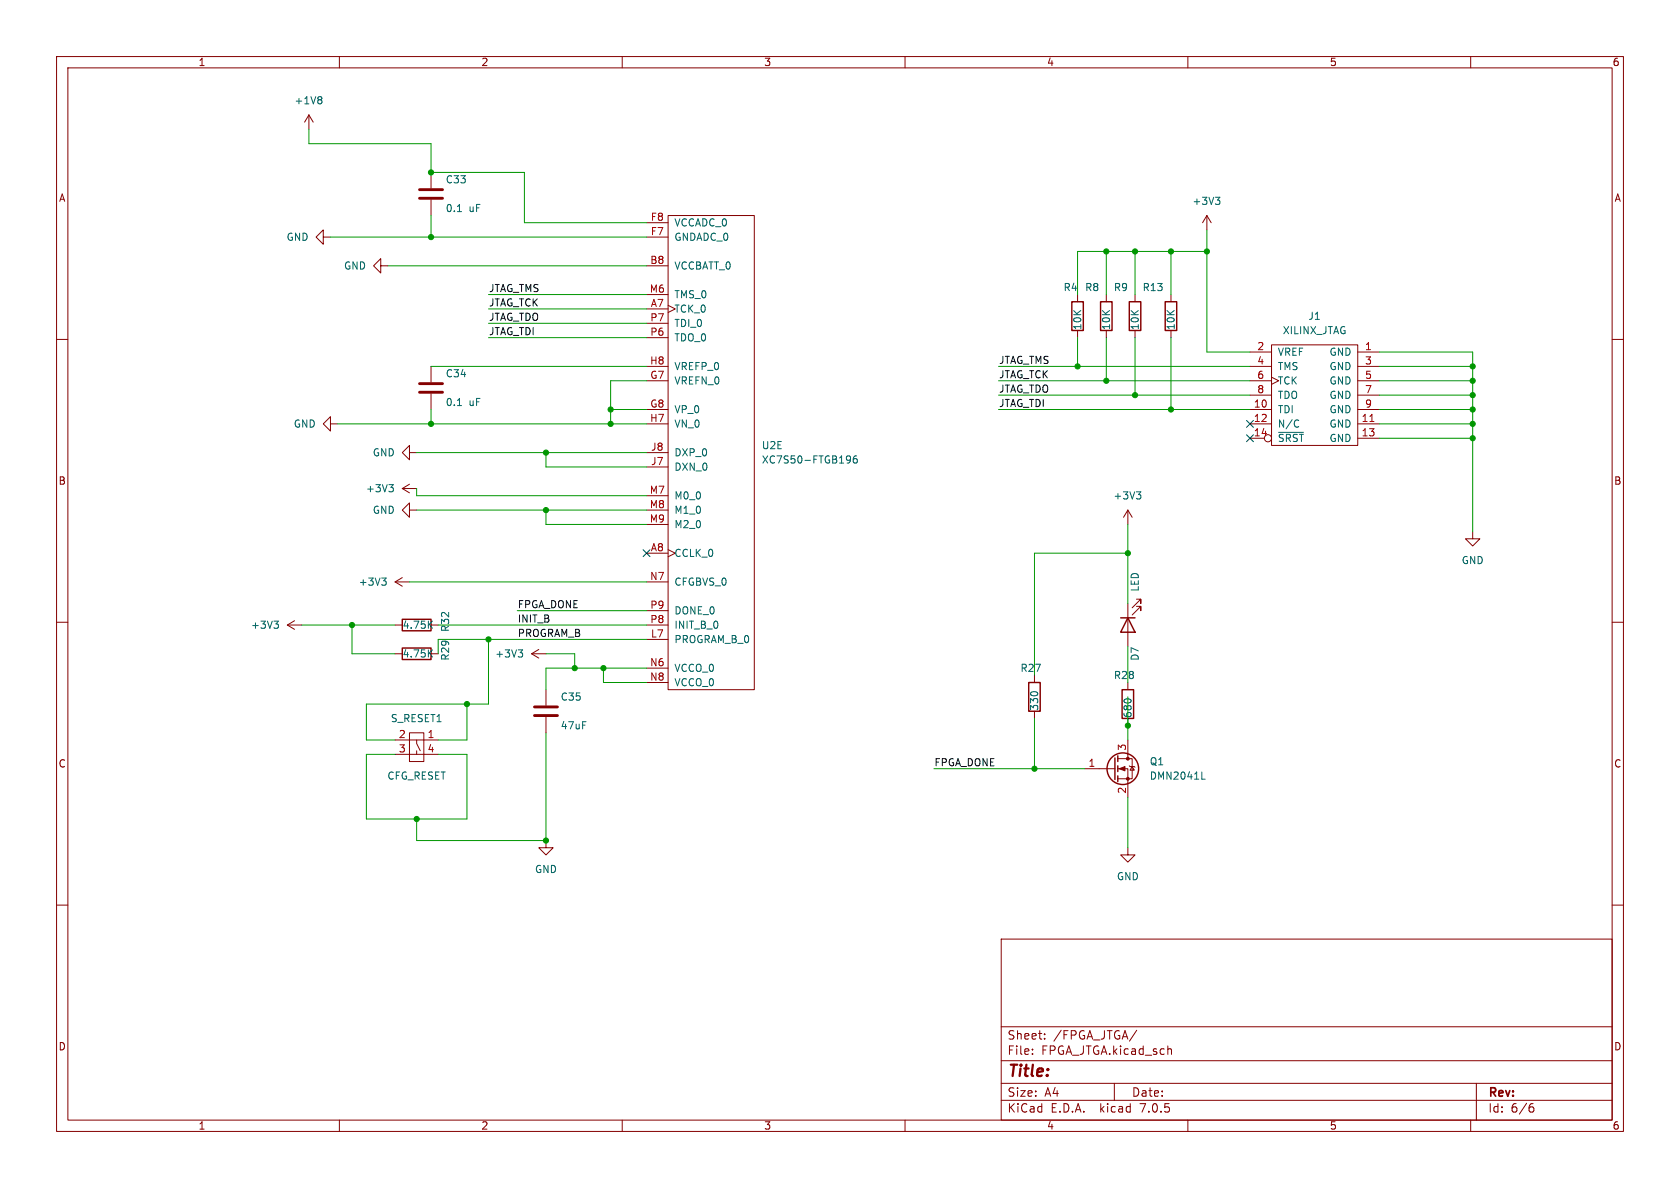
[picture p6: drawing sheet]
<svg xmlns="http://www.w3.org/2000/svg" width="297mm" height="210mm" viewBox="0 0 297 210" stroke-linecap="round" stroke-linejoin="round" font-family="sans-serif">
<g fill="none" stroke="#840000" stroke-width=".18">
<path d="M10 10h277v190h-277zM12 12h273v186h-273zM60 10v2M110 10v2M160 10v2M210 10v2M260 10v2M54.6 20.3l-.8 1.3M54.6 20.3v2.6M54.6 20.3l.8 1.3M76.2 30.5v2.8M76.2 35.3v2.8"/>
<path d="M114.3 39.4h3.8M118.1 38.1h15.2v83.8h-15.2zM213.4 38.1l-.8 1.3M213.4 38.1v2.5M213.4 38.1l.7 1.3M10 60h2M57.1 41.9v-1.3l-1.2 1.3 1.2 1.3v-1.3h1.3M67.3 47v-1.3l-1.3 1.3 1.3 1.3v-1.3h1.3M114.3 54.6h3.8M114.3 47h3.8M114.3 41.9h3.8M114.3 52.1h3.8"/>
<path d="M114.3 59.7h3.8M114.3 57.2h3.8M118.1 54l1.3 .6-1.3 .6M190.5 52.1v1.2M190.5 58.4v1.3M195.6 52.1v1.2M195.6 58.4v1.3M200.7 52.1v1.2M200.7 58.4v1.3M207 52.1v1.2M207 58.4v1.3M285 60h2"/>
<path d="M58.4 74.9v-1.2l-1.3 1.2 1.3 1.3v-1.3h1.3M76.2 64.8v2.8M76.2 69.6v2.8M114.3 72.4h3.8M114.3 74.9h3.8M114.3 64.8h3.8M114.3 67.3h3.8M221 62.2h3.8M221 72.4h3.8M221 74.9h3.8M221 77.5h2.5M221 64.8h3.8"/>
<path d="M221 67.3h3.8M221 69.9h3.8M224.8 61h15.2v17.7h-15.2zM224.8 66.7l1.3 .6-1.3 .6M240 62.2h3.8M240 72.4h3.8M240 74.9h3.8M240 77.5h3.8M240 64.8h3.8M240 67.3h3.8M240 69.9h3.8M71.1 86.4l1.3 .7"/>
<path d="M71.1 86.4h2.6M72.4 90.2v-1.3l-1.3 1.3 1.3 1.2v-1.2h1.3M72.4 80v-1.3l-1.3 1.3 1.3 1.3v-1.3h1.3M72.4 85.6l-1.3 .8M114.3 97.8h3.8M114.3 82.6h3.8M114.3 80h3.8M114.3 87.6h3.8M114.3 90.2h3.8M114.3 92.7h3.8M118.1 97.2l1.3 .6-1.3 .6M199.4 90.2l-.8 1.2"/>
<path d="M199.4 90.2v2.5M199.4 90.2l.8 1.2M260.3 94v1.3h1.3l-1.3 1.2-1.2-1.2h1.2M10 110h2M50.8 110.5h2.5M50.8 110.5l1.3 .8M52.1 109.7l-1.3 .8M69.8 115.6h1.3M69.8 110.5h1.3M69.8 102.9l1.3 .7M69.8 102.9h2.6M71.1 102.1l-1.3 .8"/>
<path d="M76.2 115.6h1.3M76.2 110.5h1.3M94 115.6l1.2 .7M94 115.6h2.5M95.2 114.8l-1.2 .8M114.3 110.5h3.8M114.3 102.9h3.8M114.3 113h3.8M114.3 118.1h3.8M114.3 108h3.8M182.9 119.4v1.3M199.4 106.7v7.6"/>
<path d="M200.9 105.9h.8v.8v-.8l-1.5 1.5M200.9 107.2h.8v.8v-.8l-1.5 1.5M285 110h2M69.8 130.8h7.7M69.8 133.4h7.7M72.4 129.5h2.5v5.1h-2.5zM73.7 130.8v.6l.6 1.3M73.7 132.7v.7M96.5 121.9v2.8M96.5 126.7v2.8M114.3 120.7h3.8M182.9 125.7v1.3"/>
<path d="M191.8 135.9h5.3M197.6 135.9h1.8v5.1M197.6 134.1h2.6v3.6h-2.6M199.4 120.7v1.2M199.4 127v1.3M199.4 130.8v3.3M199.6 135.4l.2 .1h.7l.2 .1M200.2 135.5l.3 .6h-.7zM10 160h2M96.5 148.6v1.3h1.3l-1.3 1.2-1.3-1.2h1.3M199.4 149.9v1.2h1.3l-1.3 1.3-1.3-1.3h1.3M285 160h2"/>
<path d="M177 166h108v32h-108zM60 198v2M110 198v2M160 198v2M177 194.5h108M177 191.5h108M177 187.5h108M177 181.5h108M182.5 186.3v.1M182.5 185.5v.1M184.7 183.6v.1M184.7 182.8v.1"/>
<path d="M197 191.5v3M201 182.1l-1.3 2M206.5 185.5h.5l.1 .9M210 198v2M260 198v2M261 191.5v6.5M270.5 195.7h.4l.3 .3-.2 .5h-.5M271 195.1l-.5 .1"/>
<circle cx="224.2" cy="77.5" r=".63"/>
</g>
<path d="M74.2 35.1h4M74.2 33.5h4M74.2 69.3h4M74.2 67.8h4M94.5 126.5h4.1M94.5 125h4.1" fill="none" stroke="#840000" stroke-width=".51"/>
<g fill="none" stroke="#006464" stroke-width=".18">
<path d="M56.7 17.1l.2 .2-.2 .3 .2 .3v.2l-.2 .3M80.9 37.4h.7M214.9 34.9h.8l-.5 .5M215.4 35.4l.3 .2v.3l-.3 .2M80.9 71.7h.7M226 76.4h4.4M229.4 74.2l.2 .2M229.6 75.4l-.2 .1M68.8 85.7h.7l-.4 .5M69.3 86.2l.2 .2v.3l-.2 .2M149.9 80.6l.4 .1a.84 .84 0 0 1-.3 1.2M150.4 81.1l-.2 .2-.3 .1"/>
<path d="M151.4 80.6l-.3 .1a.85 .85 0 0 0 0 1.2l.4-.2 .1-.4-.3-.2h-.3l-.2 .2M200.9 86.9h.8l-.4 .5M201.4 87.4l.3 .3v.3l-.3 .2M48.4 109.8h.8l-.4 .5M49 110.3l.2 .2v.3l-.2 .3M67.5 102.2h.8l-.5 .5M68 102.7l.3 .2v.3l-.3 .2M75.9 110.3l.6 .8M75.9 115.4l.6 .7M76.5 109.8l-.8 .7M76.5 114.9l-.8 .7M91.6 114.9h.8l-.4 .5"/>
<path d="M92.2 115.4l.2 .2v.3l-.2 .2M212.5 137.7h.6"/>
</g>
<g fill="none" stroke="#840000" stroke-width=".25">
<path d="M189.5 53.3h2v5.1h-2zM194.6 53.3h2v5.1h-2zM199.6 53.3h2.1v5.1h-2.1zM206 53.3h2v5.1h-2zM71.1 109.5h5.1v2h-5.1zM71.1 114.6h5.1v2h-5.1zM198.1 109.2h2.6M199.4 109.2l1.3 2.6h-2.6zM181.9 120.7h2v5h-2zM197.1 134v3.8M197.6 133.6v1M197.6 135.4v1"/>
<path d="M197.6 137.2v1M198.4 121.9h2v5.1h-2z"/>
<circle cx="198.5" cy="135.9" r="2.79"/>
</g>
<path d="M242.2 74.5h.7" fill="none" stroke="#a90000" stroke-width=".18"/>
<g fill="#840000" stroke="#840000" stroke-width=".18">
<path d="M197.9 135.9l1-.4v.8z"/>
<circle cx="199.4" cy="137.7" r=".25"/>
<circle cx="199.4" cy="134.1" r=".25"/>
</g>
<g fill="none" stroke="#009600" stroke-width=".18">
<path d="M54.6 22.9v2.5h21.6v5.1h16.5v8.9h21.6M76.2 38.1v3.8M58.4 41.9h55.9M68.6 47h45.7M86.4 52.1h27.9M86.4 54.6h27.9M86.4 57.2h27.9M86.4 59.7h27.9M190.5 59.7v5.1M195.6 44.5v7.6M195.6 59.7v7.6M200.7 44.5v7.6"/>
<path d="M200.7 59.7v10.2M207 44.5v7.6M207 59.7v12.7M213.4 40.6v21.6h7.6M213.4 44.5h-22.9v7.6M59.7 74.9h54.6M76.2 64.8h38.1M76.2 72.4v2.5M107.9 72.4h6.4M114.3 67.3h-6.4v7.6M176.5 64.8h44.5M176.5 72.4h44.5"/>
<path d="M176.5 67.3h44.5M176.5 69.9h44.5M243.8 62.2h16.5v31.8M243.8 64.8h16.5M243.8 72.4h16.5M243.8 74.9h16.5M243.8 77.5h16.5M243.8 67.3h16.5M243.8 69.9h16.5M73.7 90.2h40.6M73.7 86.4v1.2h40.6M73.7 80h40.6"/>
<path d="M96.5 80v2.6h17.8M96.5 90.2v2.5h17.8M199.4 92.7v14M199.4 97.8h-16.5v21.6M53.3 110.5h16.5M62.2 110.5v5.1h7.6M72.4 102.9h41.9M77.5 110.5h36.8M86.4 113v11.5h-21.6v6.3h5M91.4 108h22.9M96.5 115.6h5.1v2.5M106.7 118.1v2.6h7.6"/>
<path d="M114.3 113h-36.8v2.6M114.3 118.1h-17.8v3.8M199.4 114.3v6.4M69.8 133.4h-5v11.4h17.7v-11.4h-5M82.5 124.5v6.3h-5M96.5 129.5v19.1h-22.8v-3.8M165.1 135.9h26.7M182.9 127v8.9M199.4 123.2v7.6M199.4 141v8.9"/>
</g>
<path d="M220.4 74.3l1.2 1.2M220.4 76.9l1.2 1.2M221.6 74.3l-1.2 1.2M221.6 76.9l-1.2 1.2M113.7 97.2l1.2 1.2M114.9 97.2l-1.2 1.2" fill="none" stroke="#000084" stroke-width=".18"/>
<g fill="#009600" stroke="#009600" stroke-width=".18">
<circle cx="190.5" cy="64.8" r=".46"/>
<circle cx="195.6" cy="67.3" r=".46"/>
<circle cx="199.4" cy="97.8" r=".46"/>
<circle cx="260.3" cy="72.4" r=".46"/>
<circle cx="260.3" cy="67.3" r=".46"/>
<circle cx="260.3" cy="69.9" r=".46"/>
<circle cx="260.3" cy="64.8" r=".46"/>
<circle cx="260.3" cy="74.9" r=".46"/>
<circle cx="260.3" cy="77.5" r=".46"/>
<circle cx="207" cy="72.4" r=".46"/>
<circle cx="182.9" cy="135.9" r=".46"/>
<circle cx="199.4" cy="128.3" r=".46"/>
<circle cx="107.9" cy="72.4" r=".46"/>
<circle cx="76.2" cy="41.9" r=".46"/>
<circle cx="76.2" cy="30.5" r=".46"/>
<circle cx="76.2" cy="74.9" r=".46"/>
<circle cx="200.7" cy="69.9" r=".46"/>
<circle cx="200.7" cy="44.5" r=".46"/>
<circle cx="207" cy="44.5" r=".46"/>
<circle cx="213.4" cy="44.5" r=".46"/>
<circle cx="195.6" cy="44.5" r=".46"/>
<circle cx="96.5" cy="90.2" r=".46"/>
<circle cx="96.5" cy="80" r=".46"/>
<circle cx="107.9" cy="74.9" r=".46"/>
<circle cx="106.7" cy="118.1" r=".46"/>
<circle cx="62.2" cy="110.5" r=".46"/>
<circle cx="73.7" cy="144.8" r=".46"/>
<circle cx="82.5" cy="124.5" r=".46"/>
<circle cx="86.4" cy="113" r=".46"/>
<circle cx="96.5" cy="148.6" r=".46"/>
<circle cx="101.6" cy="118.1" r=".46"/>
</g>
<text font-size="2.8" fill="#840000" x="178" y="190.8">Title:</text>
<g font-size="2.1" fill="#840000">
<text x="178" y="183.9">Sheet:</text>
<text x="186.2" y="183.9">/FPGA_JTGA/</text>
<text x="178" y="186.6">File:</text>
<text x="184" y="186.6">FPGA_JTGA.kicad_sch</text>
<text x="178" y="196.8">KiCad</text>
<text x="178" y="194">Size:</text>
<text x="184.6" y="194">A4</text>
<text x="185.7" y="196.8">E.D.A.</text>
<text x="194.4" y="196.8">kicad</text>
<text x="200" y="194">Date:</text>
<text x="201.5" y="196.8">7.0.5</text>
<text x="263" y="194.2">Rev:</text>
<text x="263" y="196.8">Id:</text>
<text x="267" y="196.8">6/6</text>
</g>
<g font-size="1.8" fill="#840000">
<text x="35" y="11.8">1</text>
<text x="85" y="11.8">2</text>
<text x="135" y="11.8">3</text>
<text x="185" y="11.8">4</text>
<text x="235" y="11.8">5</text>
<text x="285" y="11.8">6</text>
<text x="10.4" y="35.8">A</text>
<text x="285.4" y="35.8">A</text>
<text x="10.3" y="85.8">B</text>
<text x="285.3" y="85.8">B</text>
<text x="10.3" y="135.8">C</text>
<text x="285.3" y="135.8">C</text>
<text x="10.3" y="185.8">D</text>
<text x="285.3" y="185.8">D</text>
<text x="35" y="199.8">1</text>
<text x="85" y="199.8">2</text>
<text x="135" y="199.8">3</text>
<text x="185" y="199.8">4</text>
<text x="235" y="199.8">5</text>
<text x="285" y="199.8">6</text>
</g>
<g font-size="1.8" fill="#006464">
<text x="52" y="18.6">+1V8</text>
<text x="78.7" y="32.6">C33</text>
<text x="78.7" y="37.7">0.1</text>
<text x="82.9" y="37.7">uF</text>
<text x="119.1" y="40.2">VCCADC_0</text>
<text x="210.8" y="36.4">+3V3</text>
<text x="50.6" y="42.7">GND</text>
<text x="60.8" y="47.8">GND</text>
<text x="119.1" y="47.8">VCCBATT_0</text>
<text x="119.1" y="42.7">GNDADC_0</text>
<text x="119.1" y="52.9">TMS_0</text>
<text x="188" y="51.6">R4</text>
<text x="191.8" y="51.6">R8</text>
<text x="196.9" y="51.6">R9</text>
<text x="201.9" y="51.6">R13</text>
<text x="119.1" y="55.4">TCK_0</text>
<text x="119.1" y="58">TDI_0</text>
<text x="191.3" y="58.4" transform="rotate(-90 191.3 58.4)">10K</text>
<text x="196.4" y="58.4" transform="rotate(-90 196.4 58.4)">10K</text>
<text x="201.5" y="58.4" transform="rotate(-90 201.5 58.4)">10K</text>
<text x="207.8" y="58.4" transform="rotate(-90 207.8 58.4)">10K</text>
<text x="226.7" y="59.2">XILINX_JTAG</text>
<text x="231.3" y="56.7">J1</text>
<text x="119.1" y="65.6">VREFP_0</text>
<text x="119.1" y="60.5">TDO_0</text>
<text x="225.8" y="63.1">VREF</text>
<text x="225.8" y="65.6">TMS</text>
<text x="235" y="63.1">GND</text>
<text x="235" y="65.6">GND</text>
<text x="78.7" y="66.9">C34</text>
<text x="78.7" y="71.9">0.1</text>
<text x="82.9" y="71.9">uF</text>
<text x="119.1" y="68.1">VREFN_0</text>
<text x="225.8" y="68.1">TCK</text>
<text x="225.8" y="70.7">TDO</text>
<text x="235" y="68.1">GND</text>
<text x="235" y="70.7">GND</text>
<text x="51.9" y="75.8">GND</text>
<text x="119.1" y="73.2">VP_0</text>
<text x="119.1" y="75.8">VN_0</text>
<text x="225.8" y="73.2">TDI</text>
<text x="225.8" y="75.8">N/C</text>
<text x="235" y="75.8">GND</text>
<text x="235" y="73.2">GND</text>
<text x="65.8" y="80.8">GND</text>
<text x="119.1" y="83.4">DXN_0</text>
<text x="119.1" y="80.8">DXP_0</text>
<text x="134.6" y="79.6">U2E</text>
<text x="134.6" y="82.1">XC7S50-FTGB196</text>
<text x="225.8" y="78.3">~{SRST}</text>
<text x="235" y="78.3">GND</text>
<text x="64.6" y="87.2">+3V3</text>
<text x="119.1" y="88.5">M0_0</text>
<text x="196.8" y="88.5">+3V3</text>
<text x="65.8" y="91">GND</text>
<text x="119.1" y="91">M1_0</text>
<text x="119.1" y="93.5">M2_0</text>
<text x="119.1" y="98.6">CCLK_0</text>
<text x="258.4" y="99.9">GND</text>
<text x="63.4" y="103.7">+3V3</text>
<text x="119.1" y="103.7">CFGBVS_0</text>
<text x="201.5" y="104.7" transform="rotate(-90 201.5 104.7)">LED</text>
<text x="44.3" y="111.3">+3V3</text>
<text x="71.1" y="111.3">4.75K</text>
<text x="79.6" y="111.8" transform="rotate(-90 79.6 111.8)">R32</text>
<text x="119.1" y="113.9">PROGRAM_B_0</text>
<text x="119.1" y="111.3">INIT_B_0</text>
<text x="119.1" y="108.8">DONE_0</text>
<text x="71.1" y="116.4">4.75K</text>
<text x="79.6" y="116.9" transform="rotate(-90 79.6 116.9)">R29</text>
<text x="87.5" y="116.4">+3V3</text>
<text x="119.1" y="118.9">VCCO_0</text>
<text x="180.3" y="118.9">R27</text>
<text x="201.5" y="116.9" transform="rotate(-90 201.5 116.9)">D7</text>
<text x="99.1" y="124">C35</text>
<text x="119.1" y="121.5">VCCO_0</text>
<text x="183.7" y="125.7" transform="rotate(-90 183.7 125.7)">330</text>
<text x="196.9" y="120.2">R28</text>
<text x="69" y="127.8">S_RESET1</text>
<text x="99.1" y="129.1">47uF</text>
<text x="200.2" y="127" transform="rotate(-90 200.2 127)">680</text>
<text x="68.4" y="138">CFG_RESET</text>
<text x="203.2" y="135.4">Q1</text>
<text x="203.2" y="138">DMN2041L</text>
<text x="94.5" y="154.5">GND</text>
<text x="197.4" y="155.8">GND</text>
</g>
<g font-size="1.8" fill="#a90000">
<text x="115" y="41.7">F7</text>
<text x="115" y="39.1">F8</text>
<text x="114.9" y="46.7">B8</text>
<text x="114.8" y="51.8">M6</text>
<text x="114.9" y="59.4">P6</text>
<text x="114.9" y="56.9">P7</text>
<text x="115" y="54.4">A7</text>
<text x="114.9" y="64.5">H8</text>
<text x="222.2" y="62">2</text>
<text x="222.2" y="64.5">4</text>
<text x="241.3" y="62">1</text>
<text x="241.3" y="64.5">3</text>
<text x="114.9" y="67.1">G7</text>
<text x="222.2" y="67.1">6</text>
<text x="222.2" y="69.6">8</text>
<text x="241.3" y="67.1">5</text>
<text x="241.3" y="69.6">7</text>
<text x="114.9" y="74.7">H7</text>
<text x="114.9" y="72.1">G8</text>
<text x="221.6" y="72.1">10</text>
<text x="221.6" y="74.7">12</text>
<text x="221.6" y="77.2">14</text>
<text x="240.7" y="74.7">11</text>
<text x="240.7" y="77.2">13</text>
<text x="241.3" y="72.1">9</text>
<text x="115.1" y="82.3">J7</text>
<text x="115.1" y="79.8">J8</text>
<text x="114.8" y="87.4">M7</text>
<text x="114.8" y="89.9">M8</text>
<text x="114.8" y="92.5">M9</text>
<text x="115" y="97.5">A8</text>
<text x="114.9" y="102.6">N7</text>
<text x="114.9" y="107.7">P9</text>
<text x="114.9" y="110.2">P8</text>
<text x="115" y="112.8">L7</text>
<text x="114.9" y="117.9">N6</text>
<text x="114.9" y="120.4">N8</text>
<text x="70.5" y="130.6">2</text>
<text x="75.5" y="130.6">1</text>
<text x="70.5" y="133.1">3</text>
<text x="75.5" y="133.1">4</text>
<text x="192.4" y="135.6">1</text>
<text x="199.1" y="132.7" transform="rotate(-90 199.1 132.7)">3</text>
<text x="199.1" y="140.4" transform="rotate(-90 199.1 140.4)">2</text>
</g>
<g font-size="1.8" fill="#0f0f0f">
<text x="86.4" y="51.7">JTAG_TMS</text>
<text x="86.4" y="54.3">JTAG_TCK</text>
<text x="86.4" y="59.3">JTAG_TDI</text>
<text x="86.4" y="56.8">JTAG_TDO</text>
<text x="176.5" y="64.4">JTAG_TMS</text>
<text x="176.5" y="69.5">JTAG_TDO</text>
<text x="176.5" y="67">JTAG_TCK</text>
<text x="176.5" y="72">JTAG_TDI</text>
<text x="91.4" y="107.6">FPGA_DONE</text>
<text x="91.4" y="110.1">INIT_B</text>
<text x="91.4" y="112.7">PROGRAM_B</text>
<text x="165.1" y="135.5">FPGA_DONE</text>
</g>
</svg>
